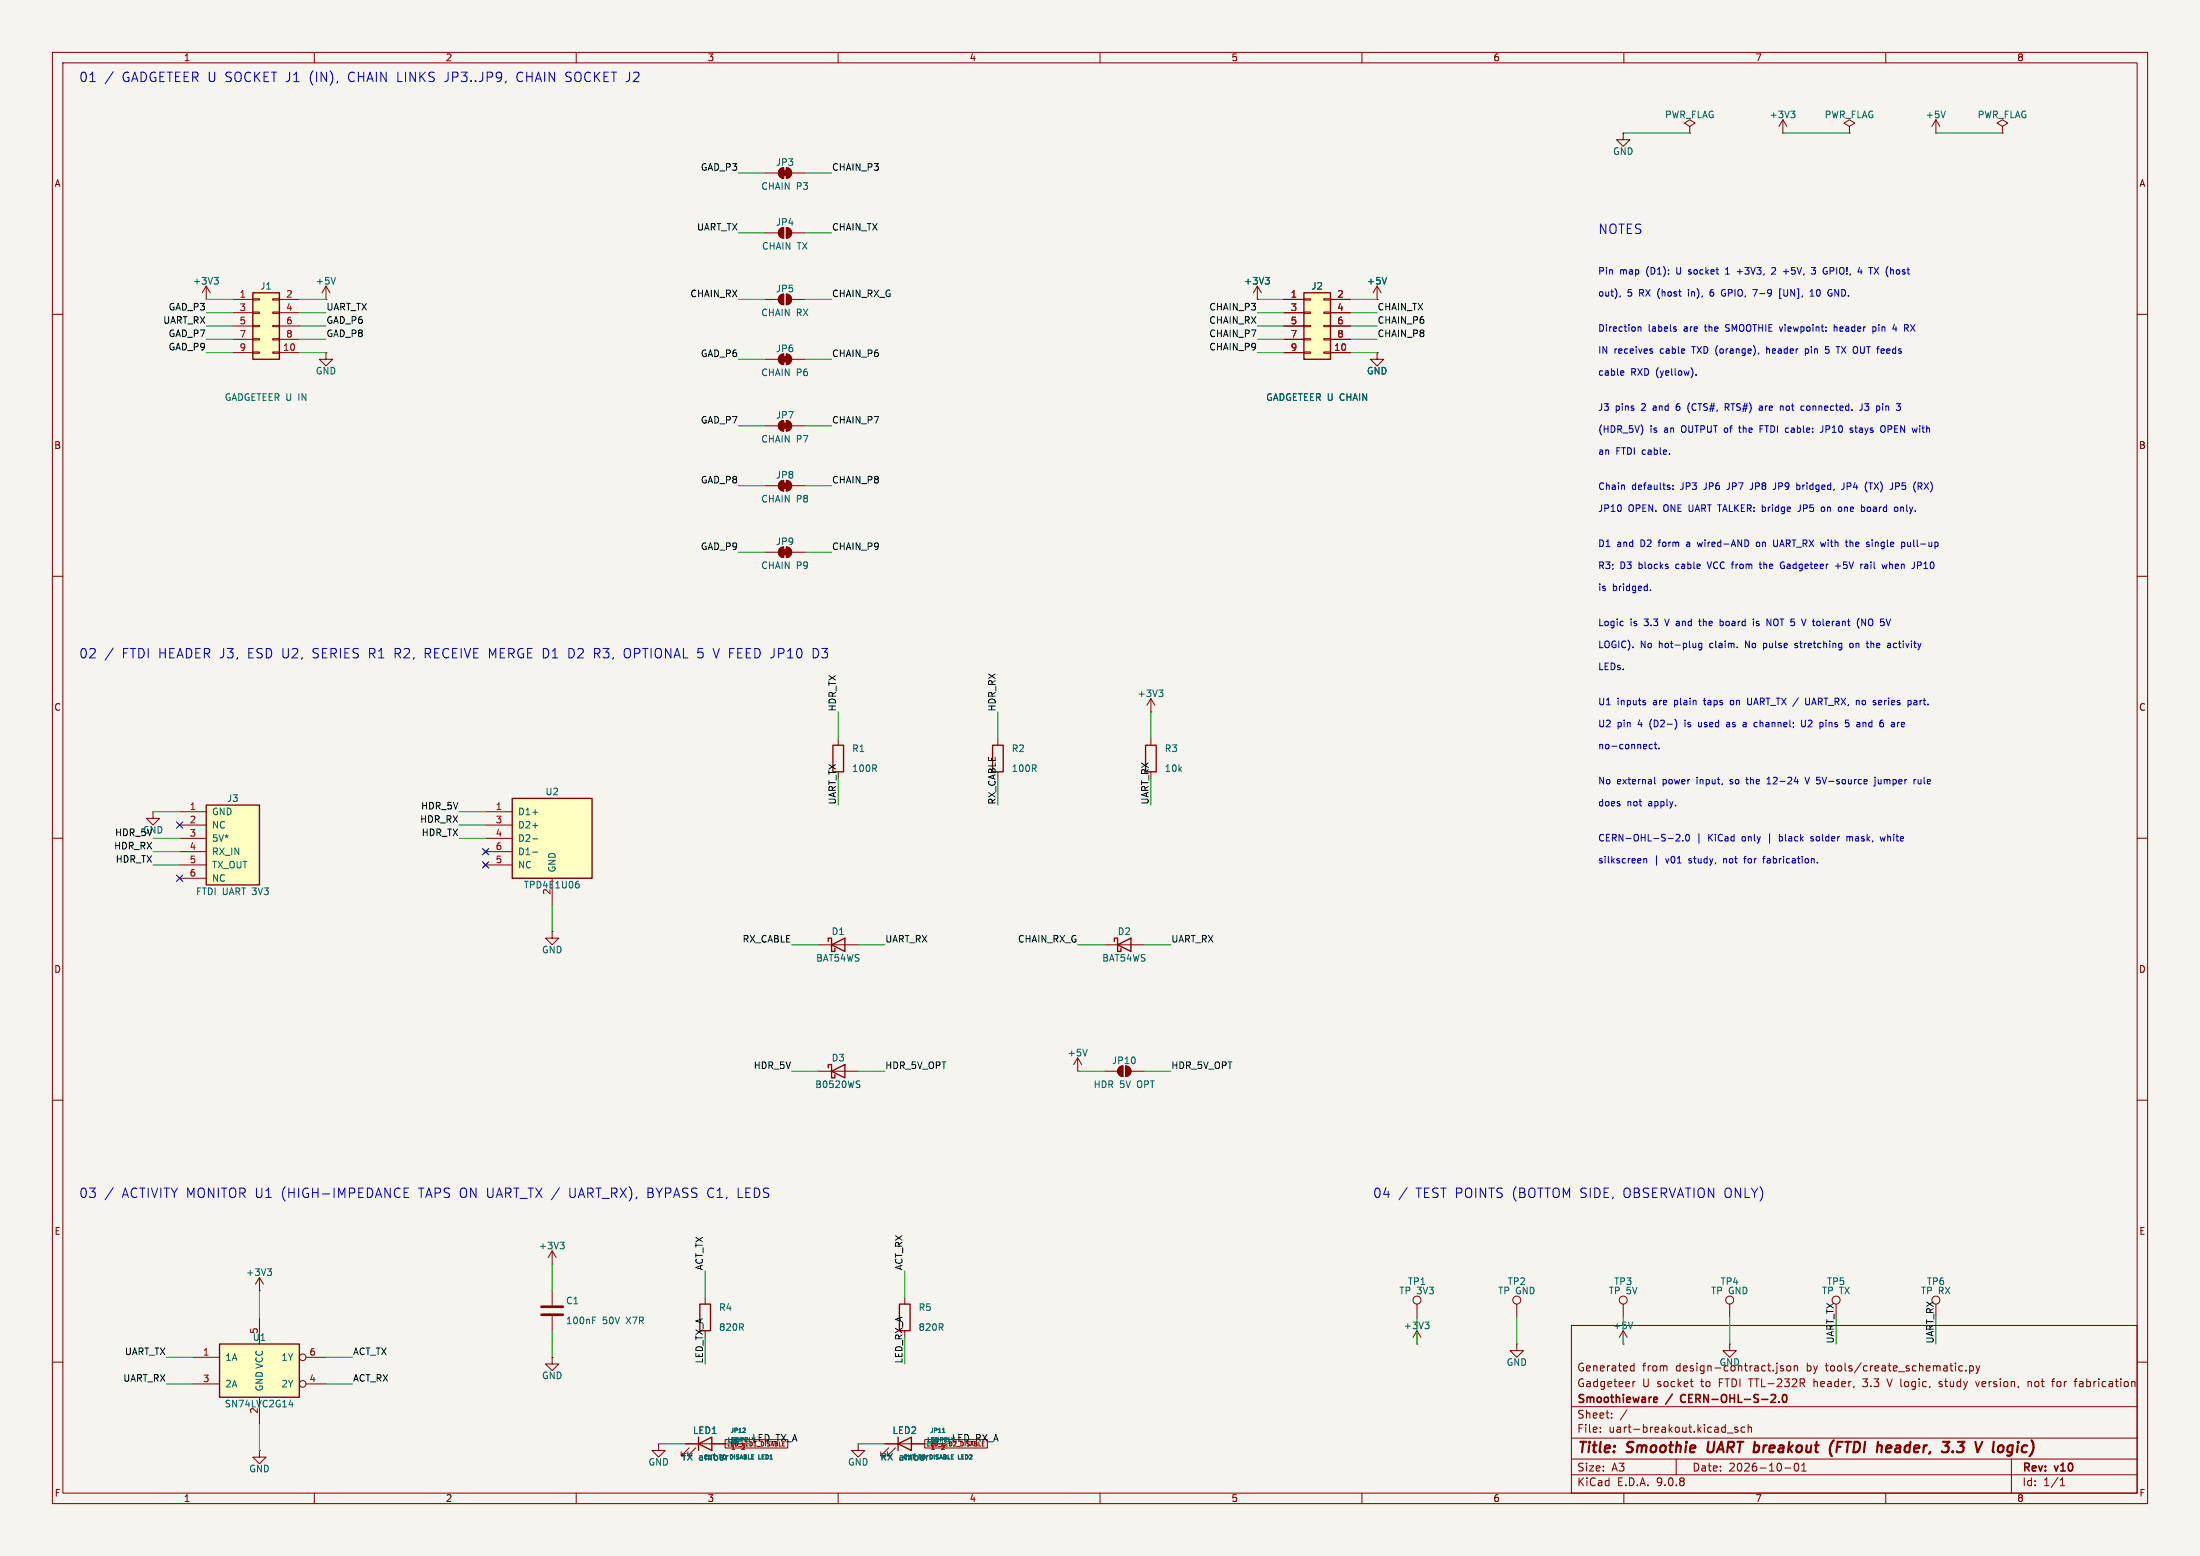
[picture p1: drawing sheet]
<svg xmlns="http://www.w3.org/2000/svg" width="420mm" height="297mm" viewBox="0 0 420 297" stroke-linecap="round" stroke-linejoin="round" font-family="sans-serif">
<path d="M0 0h420v297h-420z" fill="#f5f4ef" stroke="#f5f4ef" stroke-width=".19"/>
<g fill="none" stroke="#840000" stroke-width=".19">
<path d="M10 10h400v277h-400zM12 12h396v273h-396zM60 10v2M110 10v2M160 10v2M210 10v2M260 10v2M310 10v2M360 10v2M309.9 25.4v1.3h1.2l-1.2 1.2-1.3-1.2h1.3M309.9 25.4h.1M322.6 24.1l1-.6-1-.6-1 .6 1 .6v1.3"/>
<path d="M322.6 25.4h.1M340.4 25.4h.1M340.4 22.9l-.8 1.2M340.4 22.9l.7 1.2M340.4 22.9v2.5M240 57.2h.1M240 54.6l-.7 1.3M240 54.6l.8 1.3M240 54.6v2.6M10 60h2M408 60h2M10 110h2"/>
<path d="M408 110h2M10 160h2M408 160h2M10 210h2M408 210h2M105.4 238.8l-.8 1.2M105.4 238.8l.8 1.2M105.4 238.8v2.5M105.4 241.3h.1M134.6 247.6v1.3M300 253h108v32h-108zM10 260h2"/>
<path d="M125.7 275.6v1.3h1.3l-1.3 1.2-1.2-1.2h1.2M125.7 275.6h.1M130.8 275.6h7.6M131.6 276.4l-1.6 1.5h.8h-.8v-.8M132.8 276.4l-1.5 1.5h.8h-.8v-.8M163.8 275.6v1.3h1.3l-1.3 1.2-1.2-1.2h1.2M163.8 275.6h.1M300 278.5h108M300 274.5h108M300 268.5h108M305.5 273.2v.2M305.5 272.5v.1"/>
<path d="M307.7 270.5v.2M307.7 269.8v.1M310.6 269.1l-1.3 1.9M311.4 261.6h.5M311.4 260.8h.5M311.7 263.7v1M311.9 260.2v1.5M312.2 263.7l-.3 .1-.2 .2M320 278.5v3M322.7 263.7h.5M323.1 264.7h.1M329.7 273.5h1.2"/>
<path d="M331.7 272.5l-.3-.1-.2 .2v.2l.5 .2v.3h-.5M333.1 272.5l-.4-.1-.3 .3 .1 .6h.6M333.7 272.5l.2-.1 .4 .1 .1 .9M333.7 271.9v1.5M339.2 260.2v.1M340.4 260.8l-.3-.1-.2 .2v.2l.5 .2v.3h-.5M341.2 260.8l.4-.1 .3 .3v.4l-.3 .3-.4-.1-.1-.2zM342.5 260.7v1M342.5 260.8l.2-.1 .4 .1 .1 .9M342.7 279.4l.2-.1a.8 .8 0 0 1 .5 .7 .8 .8 0 0 1-.5 .8l-.2-.2-.2-.4zM343.9 279.7l.5-.4v1.5M344 264l.5 .7"/>
<path d="M344.4 263.3l.1 .2-.1 .4M355.6 263.2h.9M355.6 264.5l.2 .2M360.2 263.2l.5 1.5M370.2 264.6h.5M370.7 263.8l-.3-.1-.2 .2v.2l.5 .2M374.7 260.8l-.5-.1-.3 .3 .2 .6h.6M375.3 261.5v.2M376 260.8l.4-.1 .3 .3-.1 .6h-.6M376 260.7v1.5M377.2 263.7l.3 1 .4-1M377.2 260.7l.4 1"/>
<path d="M377.6 261.7l-.4 .5M377.9 260.7l-.3 1M384 278.5v6.5M387.2 263.8l.2-.1 .3 .1 .1 .9M387.2 263.7v1M391.7 263.7h.5M392.1 263.2h.1M392.8 263.8l-.1 .2 .1 .6M397.4 263.7l-.4 .1M397.5 264.1h-.3a.29 .29 0 0 0-.3 .3 .29 .29 0 0 0 .3 .3h.3M408 260h2M60 285v2"/>
<path d="M110 285v2M160 285v2M210 285v2M260 285v2M300 281.5h108M310 285v2M340.7 280.2h1.2M343.9 280.8h.9M360 285v2M393.3 283.6h.9M393.3 282.5l.4-.4v1.5"/>
</g>
<path d="M326.2 275.2l-.2 1.6 .3 .4M349.4 277.4l.3 .6M350.1 274.9l-.5 .6-.2 .8M350.7 276.2h.7M351.8 275.2h-1l-.2 2M360.8 275.9l-.5 .1-.3 .9 .3 .3 .6-.1M361.1 276.3l-1 .2M372.8 277v.2M373.5 277l.3 .2h.6M373.8 275.2h1.2M380.6 275.2l-.2 1.7 .3 .3M381.6 276.1l-.2 .7 .1 .3" fill="none" stroke="#840000" stroke-width=".4"/>
<path d="M315.9 266.7l.4 .1 .1 .2-.7 .2M316.3 267.6l-.4 .1M321 266.4l-.2 .4 .2 .7M338 267.7h1M338.9 266.3v.5M339.6 267.5v.2M340.4 266.3l.2-.1a.8 .8 0 0 1 .5 .7 .8 .8 0 0 1-.5 .8l-.2-.2-.1-.4z" fill="none" stroke="#840000" stroke-width=".3"/>
<path d="M341.9 21.2h.8l-.5 .5M342.4 21.7l.3 .2v.3l-.3 .3M241.5 53h.8l-.4 .4M242.1 53.4l.2 .3v.3l-.2 .2M106.9 237.1h.8l-.4 .5M107.5 237.6l.2 .2v.3l-.2 .3" fill="none" stroke="#006464" stroke-width=".19"/>
<path d="M133.6 248.9h2v5.1h-2zM133.3 275.6l2.6-1.3v2.6zM133.3 274.3v2.6" fill="none" stroke="#840000" stroke-width=".25"/>
<path d="M248.9 55.9h5.1v12.7h-5.1z" fill="#ffffc2"/>
<path d="M248.9 55.9h5.1v12.7h-5.1zM159 142.2h2v5.1h-2zM189.5 142.2h2v5.1h-2zM218.7 142.2h2v5.1h-2zM158.1 179.7v-.6h.6v2.5h.7v-.6M212.7 179.7v-.6h.7v2.5h.6v-.6M158.7 180.3l2.6-1.2v2.5zM213.4 180.3l2.5-1.2v2.5zM158.1 203.8v-.6h.6v2.5h.7v-.6M158.7 204.5l2.6-1.3v2.5zM171.7 248.9h2v5.1h-2z" fill="none" stroke="#840000" stroke-width=".25"/>
<g fill="none" stroke="#840000" stroke-width=".19">
<path d="M353.1 24.1l1-.6-1-.6-1.1 .6 1.1 .6v1.3M353.1 25.4h.1M369.6 25.4h.1M369.6 22.9l-.8 1.2M369.6 22.9l.7 1.2M369.6 22.9v2.5M382.3 24.1l1-.6-1-.6-1 .6 1 .6v1.3M382.3 25.4h.1M146 57.2h2.6M148.9 56.4l.7-.3v2.1a1.02 1.02 0 0 1-.9-.7 1.02 1.02 0 0 1 .2-1.1zM150.1 56.1a1.02 1.02 0 0 1 1 1.1 1.02 1.02 0 0 1-1 1zM151.1 57.2h2.6"/>
<path d="M245.1 57.2h3.8M245.1 59.7h3.8M248.9 57h1.3v.3h-1.3zM248.9 59.6h1.3v.2h-1.3zM252.7 57h1.3v.3h-1.3zM252.7 59.6h1.3v.2h-1.3zM254 57.2h3.8M254 59.7h3.8M262.9 57.2h.1M262.9 54.6l-.8 1.3M262.9 54.6l.8 1.3M262.9 54.6v2.6"/>
<path d="M146 68.6h2.6M148.9 67.9l.7-.3v2a1.02 1.02 0 0 1-.9-.6 1.02 1.02 0 0 1 .2-1.1zM150.1 67.6a1.02 1.02 0 0 1 1 1 1.02 1.02 0 0 1-1 1zM151.1 68.6h2.6M245.1 62.2h3.8M245.1 64.8h3.8M245.1 67.3h3.8M248.9 62.1h1.3v.3h-1.3zM248.9 64.6h1.3v.3h-1.3zM248.9 67.2h1.3v.2h-1.3zM252.7 62.1h1.3v.3h-1.3zM252.7 64.6h1.3v.3h-1.3z"/>
<path d="M252.7 67.2h1.3v.2h-1.3zM254 62.2h3.8M254 64.8h3.8M254 67.3h3.8M262.9 67.3v1.3h1.3l-1.3 1.3-1.3-1.3h1.3M262.9 67.3h.1M146 92.7h2.6M146 81.3h2.6M148.9 92l.7-.3v2a1.02 1.02 0 0 1-.9-.6 1.02 1.02 0 0 1 .2-1.1zM148.9 80.6l.7-.3v2a1.02 1.02 0 0 1-.9-.6 1.02 1.02 0 0 1 .2-1.1zM150.1 91.7a1.02 1.02 0 0 1 1 1 1.02 1.02 0 0 1-1 1zM150.1 80.3a1.02 1.02 0 0 1 1 1 1.02 1.02 0 0 1-1 1z"/>
<path d="M151.1 92.7h2.6M151.1 81.3h2.6M146 105.4h2.6M148.9 104.7l.7-.3v2a1.02 1.02 0 0 1-.9-.6 1.02 1.02 0 0 1 .2-1.1zM150.1 104.4a1.02 1.02 0 0 1 1 1 1.02 1.02 0 0 1-1 1zM151.1 105.4h2.6M219.7 135.9h.1M219.7 133.4l-.8 1.2M219.7 133.4l.8 1.2M219.7 133.4v2.5M160 141v1.2M190.5 141v1.2"/>
<path d="M219.7 141v1.2M156.2 180.3h7.6M210.8 180.3h7.6M156.2 204.5h7.6M205.7 204.5h.1M205.7 201.9l-.7 1.3M205.7 201.9l.8 1.3M205.7 201.9v2.6M210.8 204.5h2.6M213.7 203.8l.7-.3v2a1.02 1.02 0 0 1-1-.6 1.02 1.02 0 0 1 .3-1.1zM214.9 203.5a1.02 1.02 0 0 1 1 1 1.02 1.02 0 0 1-1 1zM215.9 204.5h2.5"/>
<path d="M49.5 246.4h.1M49.5 243.8l-.7 1.3M49.5 243.8l.8 1.3M49.5 243.8v2.6M105.4 259.1v1.2h1.3l-1.3 1.3-1.3-1.3h1.3M105.4 259.1h.1M172.7 247.6v1.3"/>
</g>
<path d="M371.4 21.2l-.4 1.3M264.7 53l-.4 1.2M221.2 131.7h.8l-.4 .5M221.8 132.2l.2 .2v.3l-.2 .3M163.9 207l.3 .2-.3 .4M164 206.3l.2 .1M207.6 200.3l-.5 1.2M51 242.2h.8l-.4 .5M51.6 242.7l.2 .2v.3l-.2 .3M142.2 272.7v.3l-.4 .4h.5M144.9 277.7v.8h.3" fill="none" stroke="#006464" stroke-width=".19"/>
<g fill="#840000" stroke="#840000" stroke-width=".19">
<path d="M149.4 92.2h1v1h-1z"/>
<path d="M148.9 92l.7-.3v2a1.02 1.02 0 0 1-.9-.6 1.02 1.02 0 0 1 .2-1.1z"/>
<path d="M150.1 91.7a1.02 1.02 0 0 1 1 1 1.02 1.02 0 0 1-1 1z"/>
<path d="M149.4 80.8h1v1h-1z"/>
<path d="M148.9 80.6l.7-.3v2a1.02 1.02 0 0 1-.9-.6 1.02 1.02 0 0 1 .2-1.1z"/>
<path d="M150.1 80.3a1.02 1.02 0 0 1 1 1 1.02 1.02 0 0 1-1 1z"/>
<path d="M149.4 68.1h1v1h-1z"/>
<path d="M148.9 67.9l.7-.3v2a1.02 1.02 0 0 1-.9-.6 1.02 1.02 0 0 1 .2-1.1z"/>
<path d="M150.1 67.6a1.02 1.02 0 0 1 1 1 1.02 1.02 0 0 1-1 1z"/>
<path d="M148.9 56.4l.7-.3v2.1a1.02 1.02 0 0 1-.9-.7 1.02 1.02 0 0 1 .2-1.1z"/>
<path d="M150.1 56.1a1.02 1.02 0 0 1 1 1.1 1.02 1.02 0 0 1-1 1z"/>
<path d="M149.4 104.9h1v1h-1z"/>
<path d="M148.9 104.7l.7-.3v2a1.02 1.02 0 0 1-.9-.6 1.02 1.02 0 0 1 .2-1.1z"/>
<path d="M150.1 104.4a1.02 1.02 0 0 1 1 1 1.02 1.02 0 0 1-1 1z"/>
<path d="M213.7 203.8l.7-.3v2a1.02 1.02 0 0 1-1-.6 1.02 1.02 0 0 1 .3-1.1z"/>
<path d="M214.9 203.5a1.02 1.02 0 0 1 1 1 1.02 1.02 0 0 1-1 1z"/>
</g>
<path d="M41.9 256.5h15.2v10.2h-15.2z" fill="#ffffc2"/>
<path d="M41.9 256.5h15.2v10.2h-15.2z" fill="none" stroke="#840000" stroke-width=".25"/>
<g fill="none" stroke="#840000" stroke-width=".19">
<path d="M36.8 259.1h5.1M49.5 251.5v5M58.4 259.1h3.8M36.8 264.2h5.1M49.5 266.7v5.1M58.4 264.2h3.8"/>
<circle cx="57.8" cy="259.1" r=".63"/>
<circle cx="57.8" cy="264.2" r=".63"/>
</g>
<path d="M55.2 268.1h.8M55.8 267.7v.8" fill="none" stroke="#006464" stroke-width=".19"/>
<path d="M97.8 152.4h15.2v15.2h-15.2z" fill="#ffffc2"/>
<path d="M97.8 152.4h15.2v15.2h-15.2zM171.4 275.6l2.6-1.3v2.6zM171.4 274.3v2.6" fill="none" stroke="#840000" stroke-width=".25"/>
<g fill="none" stroke="#840000" stroke-width=".19">
<path d="M29.2 154.9v1.3h1.3l-1.3 1.3-1.3-1.3h1.3M29.2 154.9h.1M92.7 154.9h5.1M92.7 157.5h5.1M92.3 162.2l.8 .7M92.3 164.7l.8 .8M92.7 160h5.1M92.7 162.6h5.1M92.7 165.1h5.1M93.1 162.2l-.8 .7M93.1 164.7l-.8 .8M105.4 177.8v1.3h1.3l-1.3 1.2-1.3-1.2h1.3"/>
<path d="M105.4 177.8h.1M105.4 167.6v5.1M105.4 246.4v2.8M105.4 251.2v2.8M49.5 276.9v1.2h1.3l-1.3 1.3-1.2-1.3h1.2M49.5 276.9h.1M168.9 275.6h7.6M169.7 276.4l-1.6 1.5h.8h-.8v-.8M170.9 276.4l-1.5 1.5h.8h-.8v-.8"/>
</g>
<path d="M101.7 155h1M101.7 157.6h1M101.7 160.1h1M101.7 162.7h1M110.2 168.2h.3M110.3 168.7l.3 .2v.3l-.3 .3M113.1 252h.5M113.1 251.4h.6M179.9 273.4h.5M183 277.7v.8h.3" fill="none" stroke="#006464" stroke-width=".19"/>
<path d="M103.4 249.4h4M103.4 251h4" fill="none" stroke="#840000" stroke-width=".51"/>
<path d="M39.4 153.7h10.1v15.2h-10.1z" fill="#ffffc2"/>
<path d="M39.4 153.7h10.1v15.2h-10.1z" fill="none" stroke="#840000" stroke-width=".25"/>
<g fill="none" stroke="#840000" stroke-width=".19">
<path d="M146 33h2.6M148.9 32.3l.7-.3v2a1.02 1.02 0 0 1-.9-.6 1.02 1.02 0 0 1 .2-1.1zM150.1 32a1.02 1.02 0 0 1 1 1 1.02 1.02 0 0 1-1 1zM151.1 33h2.6M39.4 57.2h.1M39.4 54.6l-.8 1.3M39.4 54.6l.7 1.3M39.4 54.6v2.6M62.2 57.2h.1M62.2 54.6l-.7 1.3M62.2 54.6l.8 1.3M62.2 54.6v2.6"/>
<path d="M146 44.5h2.6M148.9 43.7l.7-.3v2.1a1.02 1.02 0 0 1-.9-.7 1.02 1.02 0 0 1 .2-1.1zM150.1 43.4a1.02 1.02 0 0 1 1 1.1 1.02 1.02 0 0 1-1 1zM151.1 44.5h2.6M62.2 67.3v1.3h1.3l-1.3 1.3-1.2-1.3h1.2M62.2 67.3h.1M34.3 154.9h5.1M34.3 157.5h5.1M34.3 160h5.1M34.3 162.6h5.1M34.3 165.1h5.1M34.3 167.6h5.1"/>
<path d="M270.5 256.5h.1M270.5 248.9v2.6M270.5 254v2.5M270.5 254l-.8 1.3M270.5 254l.8 1.3M289.6 256.5v1.3h1.2l-1.2 1.3-1.3-1.3h1.3M289.6 256.5h.1M289.6 248.9v2.6M309.9 256.5h.1M309.9 254l-.8 1.3M309.9 254l.7 1.3M309.9 248.9v2.6"/>
<path d="M309.9 254v2.5M330.2 256.5v1.3h1.3l-1.3 1.3-1.3-1.3h1.3M330.2 256.5h.1M330.2 248.9v2.6"/>
<circle cx="270.5" cy="248.2" r=".76"/>
<circle cx="289.6" cy="248.2" r=".76"/>
<circle cx="309.9" cy="248.2" r=".76"/>
<circle cx="330.2" cy="248.2" r=".76"/>
<circle cx="350.5" cy="248.2" r=".76"/>
<circle cx="369.6" cy="248.2" r=".76"/>
</g>
<path d="M40.9 53h.8l-.5 .4M41.4 53.4l.3 .3v.3l-.3 .2M64 53l-.4 1.2M272 252.3h.8l-.4 .5M272.6 252.8l.2 .3v.3l-.2 .2M311.7 252.3l-.4 1.3" fill="none" stroke="#006464" stroke-width=".19"/>
<g fill="#840000" stroke="#840000" stroke-width=".19">
<path d="M149.4 32.5h1v1h-1z"/>
<path d="M148.9 32.3l.7-.3v2a1.02 1.02 0 0 1-.9-.6 1.02 1.02 0 0 1 .2-1.1z"/>
<path d="M150.1 32a1.02 1.02 0 0 1 1 1 1.02 1.02 0 0 1-1 1z"/>
<path d="M148.9 43.7l.7-.3v2.1a1.02 1.02 0 0 1-.9-.7 1.02 1.02 0 0 1 .2-1.1z"/>
<path d="M150.1 43.4a1.02 1.02 0 0 1 1 1.1 1.02 1.02 0 0 1-1 1z"/>
</g>
<path d="M48.3 55.9h5v12.7h-5z" fill="#ffffc2"/>
<path d="M48.3 55.9h5v12.7h-5z" fill="none" stroke="#840000" stroke-width=".25"/>
<g fill="none" stroke="#840000" stroke-width=".19">
<path d="M44.4 57.2h3.9M44.4 59.7h3.9M48.3 57h1.2v.3h-1.2zM48.3 59.6h1.2v.2h-1.2zM52.1 57h1.2v.3h-1.2zM52.1 59.6h1.2v.2h-1.2zM53.3 57.2h3.8M53.3 59.7h3.8M240 57.2h.1M245.1 57.2h3.8M245.1 59.7h3.8M254 57.2h3.8"/>
<path d="M254 59.7h3.8M262.9 57.2h.1M44.4 62.2h3.9M44.4 64.8h3.9M44.4 67.3h3.9M48.3 62.1h1.2v.3h-1.2zM48.3 64.6h1.2v.3h-1.2zM48.3 67.2h1.2v.2h-1.2zM52.1 62.1h1.2v.3h-1.2zM52.1 64.6h1.2v.3h-1.2zM52.1 67.2h1.2v.2h-1.2zM53.3 62.2h3.8"/>
<path d="M53.3 64.8h3.8M53.3 67.3h3.8M245.1 62.2h3.8M245.1 64.8h3.8M245.1 67.3h3.8M254 62.2h3.8M254 64.8h3.8M254 67.3h3.8M262.9 67.3h.1M130.8 275.6h2.5M135.9 275.6h2.5M138.4 274.8h12v1.6h-12z"/>
<path d="M168.9 275.6h2.5M174 275.6h2.5M176.5 274.8h12v1.6h-12z"/>
</g>
<g fill="none" stroke="#009600" stroke-width=".19">
<path d="M141 33h5M153.7 33h5M309.9 25.4h12.7M340.4 25.4h12.7M369.6 25.4h12.7M39.4 57.2h5M39.4 59.7h5M57.1 57.2h5.1M57.1 59.7h5.1M141 57.2h5M141 44.5h5M153.7 57.2h5"/>
<path d="M153.7 44.5h5M240 57.2h5.1M240 59.7h5.1M257.8 57.2h5.1M257.8 59.7h5.1M39.4 62.2h5M39.4 67.3h5M39.4 64.8h5M57.1 62.2h5.1M57.1 67.3h5.1M57.1 64.8h5.1M141 68.6h5"/>
<path d="M153.7 68.6h5M240 62.2h5.1M240 67.3h5.1M240 64.8h5.1M257.8 62.2h5.1M257.8 67.3h5.1M257.8 64.8h5.1M141 92.7h5M141 81.3h5M153.7 92.7h5M153.7 81.3h5M141 105.4h5"/>
<path d="M153.7 105.4h5M160 135.9v5.1M190.5 135.9v5.1M219.7 135.9v5.1M29.2 154.9h5.1M87.6 154.9h5.1M87.6 157.5h5.1M160 148.6v5.1M190.5 148.6v5.1M219.7 148.6v5.1M29.2 160h5.1M29.2 165.1h5.1"/>
<path d="M29.2 162.6h5.1M87.6 160h5.1M105.4 172.7v5.1M151.1 180.3h5.1M163.8 180.3h5.1M205.7 180.3h5.1M218.4 180.3h5.1M151.1 204.5h5.1M163.8 204.5h5.1M205.7 204.5h5.1M218.4 204.5h5.1M31.7 259.1h5.1"/>
<path d="M49.5 246.4v5.1M62.2 259.1h5.1M105.4 241.3v5.1M105.4 254v5.1M134.6 242.6v5M134.6 255.3v5M172.7 242.6v5M172.7 255.3v5M270.5 251.5v5M289.6 251.5v5M309.9 251.5v5M330.2 251.5v5"/>
<path d="M350.5 251.5v5M369.6 251.5v5M31.7 264.2h5.1M49.5 271.8v5.1M62.2 264.2h5.1M125.7 275.6h5.1M163.8 275.6h5.1"/>
</g>
<path d="M33.7 156.9l1.2 1.2M34.9 156.9l-1.2 1.2M33.7 167l1.2 1.2M34.9 167l-1.2 1.2M92.1 164.5l1.2 1.2M92.1 162l1.2 1.2M93.3 164.5l-1.2 1.2M93.3 162l-1.2 1.2" fill="none" stroke="#000084" stroke-width=".19"/>
<g fill="none" stroke="#0000c2" stroke-width=".19">
<path d="M17.2 15.6h1M21.6 13.7l-1.5 2.3M309.3 56.5l-.1 .2M326.6 55.4l-.2 .9 .3 .2M326.7 55.7l-.3 .3M328.6 56l.1 .3 .3 .2M329 55.3l-.3 .1-.1 .4M329.4 52.3h.7M329.7 51.2l-.3 .2M331.6 51.8h1M334.6 55.3h.9l-.6 1.2M338.8 51.1h-.4l-.2 .1"/>
<path d="M338.9 51.6l-.7 .7h.8M340.1 55.1h-.3v1.9h.3M340.5 51.8h.9M341 51.4v.9M345.6 56.5h.7M345.6 55.6l.3-.3v1.2M345.8 51.1h.8l-.4 .4 .3 .2v.5l-.2 .1-.5-.1M349.5 56h.2v.4l-.2 .1M349.5 55.3h.2M357.8 51.1l.8 1.2M358.6 51.1l-.8 1.2M309.6 70.8h.3l.1 .3-.6 .1"/>
<path d="M309.9 71.6h-.3M312.7 62.4v.8M312.7 62.5l.2-.1h.3l.1 .8M315.1 67l.3 .1 .1 .1-.4 .2M315.1 66.6h.3M319.7 62.4h.3M319.7 62.8l.3 .1v.1l-.4 .2M322.3 77.2l-.1 .5 .1 .8M323.8 71.5v.1M329.4 77.7h.4M329.7 77.7l.4 .6M329.8 77.1h-.4v1.2"/>
<path d="M335.8 67.4l-.2 .2M335.9 77.5h.5M336.4 77.8h-.4l-.2 .2 .2 .3h.4M337.3 66.2v1.2M337.5 66.6l-.2 .1M339.9 77.5h.5v.8M344 77.5h.4M344.4 78.3h-.4M344.7 66.6v1.3M344.7 67.4h.3M345 66.6h-.3M349.1 66.2h-.6v.6l.1-.2 .5 .1 .1 .2-.1 .4-.2 .1-.4-.1"/>
<path d="M350.2 62v1.2M350.5 62.4l-.3 .1M350.5 66.2h.7M350.9 66.2v1.2M355.5 77.1l-.1 1-.4 .2M356 77.1h.7M356 78.2l.5 .1M357.5 62.4h.4l.2 .1M357.5 62.4v1.3M358.1 63.1l-.2 .1h-.4M359.4 77.1v.1M359.4 77.5v.8"/>
<path d="M361.6 61.9l-.3 .9h.8M361.9 62.4v.8M363.9 62.6l.4 .6M364.1 62l.2 .2-.1 .3-.1 .1M318.5 93l.3 .1v.1l-.4 .2M318.5 92.6h.3M318.7 86.6v.1M319.4 93.3v.1M319.4 92.6v.2M331.9 81.7h.5M332.1 81.3v1.2M334.4 93.4h-.3"/>
<path d="M336 81.9h.4M336.6 81.3h-.6v1.2M338.9 93.2l-.4 .2M343 92.6h.4l.2 .1M343 92.2v1.2M343.6 93.3l-.2 .1h-.4M343.6 97.4l-.4 .2M347.7 97.4l.2 .2h.3M348 81.3l-.1 1-.4 .2M348.2 96.8h-.3l-.2 .2M351.2 96.8h.3l.1 .2-.1 .5-.3 .1M352 92.2v1l-.5 .2"/>
<path d="M353.4 81.7h.3M353.4 82.1l.3 .1v.1l-.4 .2M354.1 81.7h.5M355.7 96.8l.3 .2v.4l-.3 .2M356.7 92.2h.8M359.3 81.3a.43 .43 0 0 1 .6 .4v.4a.43 .43 0 0 1-.6 .4M361.8 96.8h.3l.2 .2-.1 .6h-.4M361.9 92.8h.5M362.4 92.2h-.5v1.2M366.5 92.8l.4 .6M366.8 92.2h-.6v1.2M366.8 92.8h-.6"/>
<path d="M309.8 118.6h.1M309.9 119.4h-.1M315.1 112.6v.1M324 103.5l.3 .8M324.3 118.6h.5M324.5 118.2v1.2M325.9 107.3l.4 1.2M328.4 118.2v1.2M328.4 119.4h.3M328.7 118.6h-.3M334.7 118.2v.1M334.7 118.6v.8"/>
<path d="M335.7 103.5h-.3l-.1 .2v.5l.4 .1M335.8 107.7h.5M336 107.3v1l.3 .2M337.3 118.2l.8 1.2v-1.2M338.6 104.1l.2 .2h.4M340.4 108h.3M340.5 107.3a.61 .61 0 0 0-.6 .6 .61 .61 0 0 0 .7 .6M350.4 108h1M350.9 107.6v.9M352.3 103.5h.5M352.5 104.3h.3M353.2 103.1v1.2"/>
<path d="M353.4 103.5l-.2 .1M354.9 118a1.46 1.46 0 0 0 0 1.9M355.4 119.4v-1.2l.7 1.2M355.6 107.7h-.2M356.4 107.7h-.4M356.4 108h-.3l-.1 .2v.3h.4M357.4 103.1v.1M357.4 103.5v.8M359.3 107.7l.2 .8 .3-.6 .2 .6 .3-.8M360.1 118.2l.4 1.2 .4-1.2M363.2 103.5h.3l.1 .2v.5l-.4 .1M364.2 103.5v.6l.2 .2"/>
<path d="M366.1 107.9h.4M366.5 107.3h-.4v1.2M21.6 123.7l-1.5 2.3M109 123.8h-.4v1.8h.4M113.5 124.7h.7M114.2 123.8h-.7v1.8M119.4 123.9a1.28 1.28 0 0 0 0 1.6M136.1 123.8l.6 1.8M156.1 124l-.4-.2h-.5v1.8h.5l.4-.3M313.8 134.1l.3 .1 .1 .1-.5 .2M313.8 133.7h.3M319.7 137.3a1.46 1.46 0 0 1 0 1.9"/>
<path d="M323.7 122.8v.8M323.7 123.5v.1M324.3 137.9v.6l.2 .2M324.9 122.8h-.4l-.2 .2 .1 .6h.5M324.9 122.8v1l-.3 .3-.3-.1M330 137.9h-.3M330.1 138.2h-.3l-.2 .2 .1 .3h.4M330.4 133.7l-.1 .2 .1 .6M332.8 137.9h.5M332.8 138.7h.5M333.3 138.2l-.5 .1M333.6 133.3v1l.2 .2h.3"/>
<path d="M335.3 137.9h.2M335.5 138.7h-.2M336.7 122.8v1.3M336.7 123.6h.1M336.8 122.8h-.1M342.7 123.6h.3M343 122.8l-.3 .2v.1l.3 .1M343.9 137.5v1l.3 .2h.3l.2-.2v-1M344.7 133.3v1l.3 .2h.3l.1-.2v-1M348.6 137.5v.1M352.3 137.5h.6M352.8 137.9l.2 .3v.3l-.2 .2"/>
<path d="M353.7 122.8h-.3l-.3 .2 .1 .5 .2 .1h.3M356 137.9l-.3 .1M356.3 122.8h.4M356.6 123.6h.1M358.8 133.7l-.2 .2v.4l.2 .2M359.2 134l-.6 .1M360.5 122.8h.4v.8M360.9 123.6h-.4M360.9 123.1h-.4M363 137.9v.8M363.6 138.2l-.6 .1M364.4 133.7h.3l.1 .2v.5l-.4 .1"/>
<path d="M365.8 133.7h-.4M365.8 134h-.3l-.2 .2 .1 .3h.4M315.4 142.1h-.3l-.3 .2 .2 .6h.4M315.8 142.1h.5M315.9 148.4v1l.1 .2M316 141.7v1l.3 .2M316.7 142.8v.1M320 159.4l.5-.1 .2 .3-.8 .9h.8M321.9 159.4l.2-.1a.68 .68 0 0 1 .4 .6 .68 .68 0 0 1-.4 .6l-.3-.5zM333.3 148.8h.5M333.5 148.4v1.2M337.3 149.6h.8"/>
<path d="M337.3 148.7l.4-.3v1.2M337.8 159.1v1.9M339.7 159.3v1.2M339.8 159.7h-.1M342.5 149.2h.8M344.6 148.4l.4 1.2 .4-1.2M346 159.7l-.3 .2v.1l.3 .1M352.6 159.8l.3-.1 .2 .2M352.6 159.7v.8M358 148.4v.1M358 148.8v1.1l-.3 .2M358.6 148.8v.6l.1 .2"/>
<path d="M358.9 159.7l.3 .8 .2-.6 .2 .6 .3-.8M365.8 148.8l-.4 .2M366.2 148.8v.6l.3 .2M313.8 163.9v.8M313.8 164l.2-.1h.3l.1 .8M321.2 160.4v.1M332.9 163.9h.4M333.1 163.5l-.1 1.2M336.5 163.9h.5M337 163.5l-.3 .1v1.1M339.7 160.5h.1M345.7 160.5h.3"/>
<path d="M346.9 164.6v.1M21.6 226.7l-1.5 2.3M77.2 227.6h.6M77.2 228.6h.8M77.2 226.8h.8M140.9 226.8v1.8h.9M268.6 226.7l-1.5 2.3"/>
</g>
<path d="M241.5 53h.8l-.4 .4M242.1 53.4l.2 .3v.3l-.2 .2M264.7 53l-.4 1.2M142.2 272.7v.3l-.4 .4h.5M144.9 277.7v.8h.3M179.9 273.4h.5M183 277.7v.8h.3" fill="none" stroke="#006464" stroke-width=".19"/>
<g font-size="2.8" fill="#840000">
<text x="301" y="277.9">Title:</text>
<text x="310.6" y="277.9">Smoothie</text>
<text x="326.8" y="277.9">UART breakout</text>
<text x="351.7" y="277.9">(FTDI</text>
<text x="361.6" y="277.9">header,</text>
<text x="374.9" y="277.9">3.3</text>
<text x="382" y="277.9">V logic)</text>
</g>
<g font-size="2.5" fill="#0000c2">
<text x="15" y="15.9">01</text>
<text x="23.3" y="15.9">GADGETEER U SOCKET J1</text>
<text x="59.3" y="15.9">(IN),</text>
<text x="66.8" y="15.9">CHAIN LINKS</text>
<text x="85.4" y="15.9">JP3..JP9,</text>
<text x="99.2" y="15.9">CHAIN SOCKET J2</text>
<text x="305" y="44.9">NOTES</text>
<text x="15" y="125.9">02</text>
<text x="23.3" y="125.9">FTDI HEADER J3,</text>
<text x="47.5" y="125.9">ESD U2,</text>
<text x="60" y="125.9">SERIES R1</text>
<text x="75.8" y="125.9">R2,</text>
<text x="81.6" y="125.9">RECEIVE MERGE D1</text>
<text x="109.3" y="125.9">D2</text>
<text x="114.3" y="125.9">R3,</text>
<text x="120.2" y="125.9">OPTIONAL 5</text>
<text x="137.5" y="125.9">V FEED JP10</text>
<text x="156.7" y="125.9">D3</text>
<text x="15" y="228.9">03</text>
<text x="23.3" y="228.9">ACTIVITY MONITOR U1</text>
<text x="53.9" y="228.9">(HIGH-IMPEDANCE</text>
<text x="80.2" y="228.9">TAPS ON UART_TX /</text>
<text x="109.2" y="228.9">UART_RX),</text>
<text x="124.2" y="228.9">BYPASS C1,</text>
<text x="141.7" y="228.9">LEDS</text>
<text x="262" y="228.9">04</text>
<text x="270.3" y="228.9">TEST POINTS (BOTTOM SIDE,</text>
<text x="310.2" y="228.9">OBSERVATION ONLY)</text>
</g>
<g font-size="2.1" fill="#840000">
<text x="301" y="262">Generated</text>
<text x="313.5" y="262">from</text>
<text x="319.9" y="262">design-contract.json</text>
<text x="345" y="262">by</text>
<text x="348.8" y="262">tools/create_schematic.py</text>
<text x="301" y="268.2">Smoothieware</text>
<text x="301" y="265">Gadgeteer</text>
<text x="313.5" y="265">U socket</text>
<text x="318.2" y="268.2">/</text>
<text x="321.5" y="268.2">CERN-OHL-S-2.0</text>
<text x="324.9" y="265">to</text>
<text x="328.4" y="265">FTDI TTL-232R</text>
<text x="346.8" y="265">header,</text>
<text x="356.4" y="265">3.3</text>
<text x="361.2" y="265">V logic,</text>
<text x="371.3" y="265">study</text>
<text x="378.6" y="265">version,</text>
<text x="388.6" y="265">not</text>
<text x="393.5" y="265">for</text>
<text x="397.9" y="265">fabrication</text>
<text x="301" y="273.7">File:</text>
<text x="301" y="271">Sheet:</text>
<text x="307.1" y="273.7">uart-breakout.kicad_sch</text>
<text x="301" y="281.1">Size:</text>
<text x="307.6" y="281.1">A3</text>
<text x="323" y="281.1">Date:</text>
<text x="330" y="281.1">2026-10-01</text>
<text x="386" y="281.3">Rev:</text>
<text x="392.4" y="281.3">v10</text>
<text x="301" y="283.9">KiCad</text>
<text x="308.7" y="283.9">E.D.A.</text>
<text x="316.3" y="283.9">9.0.8</text>
<text x="386" y="283.9">Id:</text>
<text x="390.1" y="283.9">1/1</text>
</g>
<g font-size="1.8" fill="#840000">
<text x="35" y="11.9">1</text>
<text x="85" y="11.9">2</text>
<text x="135" y="11.9">3</text>
<text x="185" y="11.9">4</text>
<text x="235" y="11.9">5</text>
<text x="285" y="11.9">6</text>
<text x="335" y="11.9">7</text>
<text x="385" y="11.9">8</text>
<text x="10.3" y="35.9">A</text>
<text x="408.3" y="35.9">A</text>
<text x="10.3" y="85.9">B</text>
<text x="408.2" y="85.9">B</text>
<text x="10.3" y="135.9">C</text>
<text x="408.2" y="135.9">C</text>
<text x="10.3" y="185.9">D</text>
<text x="408.2" y="185.9">D</text>
<text x="10.3" y="235.9">E</text>
<text x="408.3" y="235.9">E</text>
<text x="10.3" y="285.9">F</text>
<text x="35" y="286.9">1</text>
<text x="85" y="286.9">2</text>
<text x="135" y="286.9">3</text>
<text x="185" y="286.9">4</text>
<text x="235" y="286.9">5</text>
<text x="285" y="286.9">6</text>
<text x="335" y="286.9">7</text>
<text x="385" y="286.9">8</text>
<text x="408.3" y="285.9">F</text>
</g>
<g font-size="1.8" fill="#006464">
<text x="317.8" y="22.8">PWR_FLAG</text>
<text x="337.7" y="22.8">+3V3</text>
<text x="348.2" y="22.8">PWR_FLAG</text>
<text x="367.5" y="22.8">+5V</text>
<text x="377.5" y="22.8">PWR_FLAG</text>
<text x="307.8" y="29.8">GND</text>
<text x="148" y="31.9">JP3</text>
<text x="145.2" y="36.4">CHAIN</text>
<text x="152" y="36.4">P3</text>
<text x="145.4" y="47.9">CHAIN</text>
<text x="148" y="43.3">JP4</text>
<text x="152.2" y="47.9">TX</text>
<text x="36.7" y="54.5">+3V3</text>
<text x="49.6" y="55.5">J1</text>
<text x="60.2" y="54.5">+5V</text>
<text x="148" y="56">JP5</text>
<text x="237.4" y="54.5">+3V3</text>
<text x="250.3" y="55.5">J2</text>
<text x="260.9" y="54.5">+5V</text>
<text x="145.2" y="60.6">CHAIN</text>
<text x="152" y="60.6">RX</text>
<text x="60.2" y="71.7">GND</text>
<text x="145.2" y="72">CHAIN</text>
<text x="148" y="67.4">JP6</text>
<text x="152" y="72">P6</text>
<text x="260.9" y="71.7">GND</text>
<text x="42.8" y="76.7">GADGETEER U IN</text>
<text x="241.6" y="76.7">GADGETEER U CHAIN</text>
<text x="148" y="80.1">JP7</text>
<text x="145.2" y="84.7">CHAIN</text>
<text x="152" y="84.7">P7</text>
<text x="148" y="91.5">JP8</text>
<text x="145.2" y="96.1">CHAIN</text>
<text x="152" y="96.1">P8</text>
<text x="148" y="104.2">JP9</text>
<text x="145.2" y="108.8">CHAIN</text>
<text x="152" y="108.8">P9</text>
<text x="217.1" y="133.3">+3V3</text>
<text x="162.6" y="143.7">R1</text>
<text x="193" y="143.7">R2</text>
<text x="222.3" y="143.7">R3</text>
<text x="162.6" y="147.5">100R</text>
<text x="193" y="147.5">100R</text>
<text x="222.3" y="147.5">10k</text>
<text x="40.4" y="155.8">GND</text>
<text x="43.3" y="153.3">J3</text>
<text x="98.8" y="155.8">D1+</text>
<text x="104" y="152">U2</text>
<text x="40.4" y="158.3">NC</text>
<text x="40.4" y="160.9">5V*</text>
<text x="98.8" y="158.3">D2+</text>
<text x="98.8" y="160.9">D2-</text>
<text x="40.4" y="163.4">RX_IN</text>
<text x="40.4" y="166">TX_OUT</text>
<text x="98.8" y="163.4">D1-</text>
<text x="98.8" y="166">NC</text>
<text x="106.3" y="166.6" transform="rotate(-90 106.3 166.6)">GND</text>
<text x="37.3" y="171">FTDI UART 3V3</text>
<text x="40.4" y="168.5">NC</text>
<text x="99.9" y="169.8">TPD4E1U06</text>
<text x="105.2" y="170.9" transform="rotate(-90 105.2 170.9)">2</text>
<text x="158.7" y="178.7">D1</text>
<text x="213.3" y="178.7">D2</text>
<text x="103.4" y="182.2">GND</text>
<text x="155.7" y="183.7">BAT54WS</text>
<text x="210.3" y="183.7">BAT54WS</text>
<text x="158.7" y="202.8">D3</text>
<text x="203.7" y="201.8">+5V</text>
<text x="212.2" y="203.3">JP10</text>
<text x="155.5" y="207.9">B0520WS</text>
<text x="208.7" y="207.9">HDR 5V</text>
<text x="217.2" y="207.9">OPT</text>
<text x="102.8" y="238.7">+3V3</text>
<text x="46.9" y="243.7">+3V3</text>
<text x="268.7" y="245.5">TP1</text>
<text x="287.7" y="245.5">TP2</text>
<text x="308.1" y="245.5">TP3</text>
<text x="328.4" y="245.5">TP4</text>
<text x="348.7" y="245.5">TP5</text>
<text x="367.7" y="245.5">TP6</text>
<text x="108" y="249.2">C1</text>
<text x="137.2" y="250.4">R4</text>
<text x="175.3" y="250.4">R5</text>
<text x="267.1" y="247.2">TP 3V3</text>
<text x="285.9" y="247.2">TP GND</text>
<text x="307" y="247.2">TP 5V</text>
<text x="326.6" y="247.2">TP GND</text>
<text x="347.7" y="247.2">TP TX</text>
<text x="366.6" y="247.2">TP RX</text>
<text x="48.2" y="256.1">U1</text>
<text x="108" y="253">100nF</text>
<text x="115" y="253">50V</text>
<text x="119.7" y="253">X7R</text>
<text x="137.2" y="254.2">820R</text>
<text x="175.3" y="254.2">820R</text>
<text x="267.9" y="253.9">+3V3</text>
<text x="307.8" y="253.9">+5V</text>
<text x="42.9" y="259.9">1A</text>
<text x="53.6" y="259.9">1Y</text>
<text x="103.4" y="263.4">GND</text>
<text x="287.5" y="260.9">GND</text>
<text x="328.2" y="260.9">GND</text>
<text x="42.8" y="268.8">SN74LVC2G14</text>
<text x="42.9" y="265">2A</text>
<text x="49.3" y="269.9" transform="rotate(-90 49.3 269.9)">2</text>
<text x="50.4" y="265.7" transform="rotate(-90 50.4 265.7)">GND VCC</text>
<text x="53.6" y="265">2Y</text>
<text x="132.2" y="273.9">LED1</text>
<text x="170.3" y="273.9">LED2</text>
<text x="47.5" y="281.2">GND</text>
<text x="123.7" y="280">GND</text>
<text x="130" y="279">TX amber</text>
<text x="161.8" y="280">GND</text>
<text x="168" y="279">RX amber</text>
</g>
<g font-size="1.8" fill="#0f0f0f">
<text x="133.7" y="32.7">GAD_P3</text>
<text x="158.7" y="32.7">CHAIN_P3</text>
<text x="133" y="44.1">UART_TX</text>
<text x="158.7" y="44.1">CHAIN_TX</text>
<text x="32.1" y="59.3">GAD_P3</text>
<text x="62.2" y="59.3">UART_TX</text>
<text x="131.7" y="56.8">CHAIN_RX</text>
<text x="158.7" y="56.8">CHAIN_RX_G</text>
<text x="230.8" y="59.3">CHAIN_P3</text>
<text x="262.9" y="59.3">CHAIN_TX</text>
<text x="31.1" y="61.9">UART_RX</text>
<text x="32.1" y="64.4">GAD_P7</text>
<text x="62.2" y="64.4">GAD_P8</text>
<text x="62.2" y="61.9">GAD_P6</text>
<text x="230.8" y="64.4">CHAIN_P7</text>
<text x="230.8" y="61.9">CHAIN_RX</text>
<text x="262.9" y="61.9">CHAIN_P6</text>
<text x="262.9" y="64.4">CHAIN_P8</text>
<text x="32.1" y="67">GAD_P9</text>
<text x="133.7" y="68.2">GAD_P6</text>
<text x="158.7" y="68.2">CHAIN_P6</text>
<text x="230.8" y="67">CHAIN_P9</text>
<text x="133.7" y="80.9">GAD_P7</text>
<text x="158.7" y="80.9">CHAIN_P7</text>
<text x="133.7" y="92.4">GAD_P8</text>
<text x="158.7" y="92.4">CHAIN_P8</text>
<text x="133.7" y="105.1">GAD_P9</text>
<text x="158.7" y="105.1">CHAIN_P9</text>
<text x="159.7" y="135.9" transform="rotate(-90 159.7 135.9)">HDR_TX</text>
<text x="190.2" y="135.9" transform="rotate(-90 190.2 135.9)">HDR_RX</text>
<text x="80.3" y="154.6">HDR_5V</text>
<text x="159.7" y="153.7" transform="rotate(-90 159.7 153.7)">UART_TX</text>
<text x="190.2" y="153.7" transform="rotate(-90 190.2 153.7)">RX_CABLE</text>
<text x="219.4" y="153.7" transform="rotate(-90 219.4 153.7)">UART_RX</text>
<text x="21.9" y="159.7">HDR_5V</text>
<text x="27.2" y="159.3">GND</text>
<text x="80.1" y="157.1">HDR_RX</text>
<text x="80.4" y="159.7">HDR_TX</text>
<text x="21.7" y="162.2">HDR_RX</text>
<text x="22" y="164.8">HDR_TX</text>
<text x="141.7" y="180">RX_CABLE</text>
<text x="168.9" y="180">UART_RX</text>
<text x="194.2" y="180">CHAIN_RX_G</text>
<text x="223.5" y="180">UART_RX</text>
<text x="143.8" y="204.1">HDR_5V</text>
<text x="168.9" y="204.1">HDR_5V_OPT</text>
<text x="223.5" y="204.1">HDR_5V_OPT</text>
<text x="134.3" y="242.6" transform="rotate(-90 134.3 242.6)">ACT_TX</text>
<text x="172.4" y="242.6" transform="rotate(-90 172.4 242.6)">ACT_RX</text>
<text x="350.2" y="256.5" transform="rotate(-90 350.2 256.5)">UART_TX</text>
<text x="369.2" y="256.5" transform="rotate(-90 369.2 256.5)">UART_RX</text>
<text x="23.4" y="263.8">UART_RX</text>
<text x="23.7" y="258.7">UART_TX</text>
<text x="67.3" y="258.7">ACT_TX</text>
<text x="67.3" y="263.8">ACT_RX</text>
<text x="134.3" y="260.3" transform="rotate(-90 134.3 260.3)">LED_TX_A</text>
<text x="172.4" y="260.3" transform="rotate(-90 172.4 260.3)">LED_RX_A</text>
<text x="143.5" y="275.2">LED_TX_A</text>
<text x="181.6" y="275.2">LED_RX_A</text>
</g>
<g font-size="1.8" fill="#0000c2">
<text x="305" y="52.6">Pin</text>
<text x="309.2" y="52.6">map</text>
<text x="314.4" y="52.6">(D1):</text>
<text x="320.3" y="52.6">U socket</text>
<text x="330.1" y="52.6">1</text>
<text x="332.5" y="52.6">+3V3,</text>
<text x="339.3" y="52.6">2</text>
<text x="341.7" y="52.6">+5V,</text>
<text x="347.3" y="52.6">3</text>
<text x="349.7" y="52.6">GPIO!,</text>
<text x="356.6" y="52.6">4</text>
<text x="359" y="52.6">TX (host</text>
<text x="305" y="56.8">out),</text>
<text x="310.6" y="56.8">5</text>
<text x="313" y="56.8">RX (host</text>
<text x="322.7" y="56.8">in),</text>
<text x="327.1" y="56.8">6</text>
<text x="329.5" y="56.8">GPIO,</text>
<text x="335.8" y="56.8">7-9</text>
<text x="340.9" y="56.8">[UN],</text>
<text x="347" y="56.8">10</text>
<text x="350.6" y="56.8">GND.</text>
<text x="305" y="63.5">Direction</text>
<text x="314.6" y="63.5">labels</text>
<text x="321.6" y="63.5">are</text>
<text x="325.7" y="63.5">the</text>
<text x="329.9" y="63.5">SMOOTHIE viewpoint:</text>
<text x="351" y="63.5">header</text>
<text x="358.6" y="63.5">pin</text>
<text x="362.6" y="63.5">4</text>
<text x="365" y="63.5">RX</text>
<text x="305" y="67.7">IN</text>
<text x="305" y="71.9">cable</text>
<text x="308.1" y="67.7">receives</text>
<text x="311.3" y="71.9">RXD (yellow).</text>
<text x="317" y="67.7">cable</text>
<text x="323.3" y="67.7">TXD (orange),</text>
<text x="337.9" y="67.7">header</text>
<text x="345.5" y="67.7">pin</text>
<text x="351.9" y="67.7">TX OUT feeds</text>
<text x="305" y="82.8">(HDR_5V)</text>
<text x="305" y="78.6">J3</text>
<text x="308.3" y="78.6">pins</text>
<text x="313.4" y="78.6">2</text>
<text x="315" y="82.8">is</text>
<text x="315.8" y="78.6">and</text>
<text x="317.8" y="82.8">an</text>
<text x="320.4" y="78.6">6</text>
<text x="321.3" y="82.8">OUTPUT of</text>
<text x="322.8" y="78.6">(CTS#,</text>
<text x="330.2" y="78.6">RTS#)</text>
<text x="332.7" y="82.8">the</text>
<text x="336.8" y="82.8">FTDI cable:</text>
<text x="336.9" y="78.6">are</text>
<text x="341.1" y="78.6">not</text>
<text x="345.3" y="78.6">connected.</text>
<text x="348.8" y="82.8">JP10</text>
<text x="354.7" y="82.8">stays</text>
<text x="356.7" y="78.6">J3</text>
<text x="360.1" y="78.6">pin</text>
<text x="360.7" y="82.8">OPEN with</text>
<text x="305" y="87">an</text>
<text x="308.5" y="87">FTDI cable.</text>
<text x="305" y="93.7">Chain</text>
<text x="311.5" y="93.7">defaults:</text>
<text x="320.9" y="93.7">JP3</text>
<text x="325.6" y="93.7">JP6</text>
<text x="330.2" y="93.7">JP7</text>
<text x="334.8" y="93.7">JP8</text>
<text x="339.4" y="93.7">JP9</text>
<text x="344" y="93.7">bridged,</text>
<text x="352.9" y="93.7">JP4</text>
<text x="357.5" y="93.7">(TX)</text>
<text x="362.5" y="93.7">JP5</text>
<text x="367.2" y="93.7">(RX)</text>
<text x="305" y="97.9">JP10</text>
<text x="310.8" y="97.9">OPEN.</text>
<text x="317.7" y="97.9">ONE UART TALKER: bridge</text>
<text x="344.1" y="97.9">JP5</text>
<text x="348.8" y="97.9">on</text>
<text x="352.2" y="97.9">one</text>
<text x="356.8" y="97.9">board</text>
<text x="363.3" y="97.9">only.</text>
<text x="305" y="104.6">D1</text>
<text x="308.7" y="104.6">and</text>
<text x="313.3" y="104.6">D2</text>
<text x="316.9" y="104.6">form</text>
<text x="322.4" y="104.6">a</text>
<text x="324.8" y="104.6">wired-AND</text>
<text x="336.2" y="104.6">on</text>
<text x="339.6" y="104.6">UART_RX with</text>
<text x="353.9" y="104.6">the</text>
<text x="358" y="104.6">single</text>
<text x="364.9" y="104.6">pull-up</text>
<text x="305" y="108.8">R3;</text>
<text x="305" y="113">is</text>
<text x="307.8" y="113">bridged.</text>
<text x="309.3" y="108.8">D3</text>
<text x="312.9" y="108.8">blocks</text>
<text x="320.2" y="108.8">cable</text>
<text x="326.5" y="108.8">VCC from</text>
<text x="336.8" y="108.8">the</text>
<text x="341" y="108.8">Gadgeteer</text>
<text x="351.6" y="108.8">+5V</text>
<text x="356.7" y="108.8">rail</text>
<text x="361" y="108.8">when</text>
<text x="366.9" y="108.8">JP10</text>
<text x="305" y="119.7">Logic</text>
<text x="311.2" y="119.7">is</text>
<text x="314" y="119.7">3.3</text>
<text x="318.2" y="119.7">V and</text>
<text x="325.1" y="119.7">the</text>
<text x="329.2" y="119.7">board</text>
<text x="335.8" y="119.7">is</text>
<text x="338.6" y="119.7">NOT 5</text>
<text x="345.7" y="119.7">V tolerant</text>
<text x="356.6" y="119.7">(NO</text>
<text x="305" y="123.9">LOGIC).</text>
<text x="313.1" y="123.9">No</text>
<text x="316.8" y="123.9">hot-plug</text>
<text x="326.7" y="123.9">claim.</text>
<text x="333.6" y="123.9">No</text>
<text x="337.3" y="123.9">pulse</text>
<text x="343.5" y="123.9">stretching</text>
<text x="354.2" y="123.9">on</text>
<text x="357.7" y="123.9">the</text>
<text x="361.8" y="123.9">activity</text>
<text x="305" y="128.1">LEDs.</text>
<text x="305" y="134.8">U1</text>
<text x="308.7" y="134.8">inputs</text>
<text x="315.7" y="134.8">are</text>
<text x="319.9" y="134.8">plain</text>
<text x="325.8" y="134.8">taps</text>
<text x="331" y="134.8">on</text>
<text x="334.5" y="134.8">UART_TX /</text>
<text x="345.9" y="134.8">UART_RX, no</text>
<text x="359.3" y="134.8">series</text>
<text x="366.1" y="134.8">part.</text>
<text x="305" y="139">U2</text>
<text x="305" y="143.2">no-connect.</text>
<text x="308.7" y="139">pin</text>
<text x="312.8" y="139">4</text>
<text x="315.2" y="139">(D2-)</text>
<text x="322.1" y="139">is</text>
<text x="324.9" y="139">used</text>
<text x="330.5" y="139">as</text>
<text x="333.8" y="139">a</text>
<text x="336.1" y="139">channel;</text>
<text x="345.4" y="139">U2</text>
<text x="349.1" y="139">pins</text>
<text x="354.2" y="139">5</text>
<text x="356.5" y="139">and</text>
<text x="361.2" y="139">6</text>
<text x="363.5" y="139">are</text>
<text x="305" y="149.9">No</text>
<text x="308.7" y="149.9">external</text>
<text x="317.5" y="149.9">power</text>
<text x="324.2" y="149.9">input,</text>
<text x="330.7" y="149.9">so</text>
<text x="334.1" y="149.9">the</text>
<text x="338.2" y="149.9">12-24</text>
<text x="345.8" y="149.9">V 5V-source</text>
<text x="359.4" y="149.9">jumper</text>
<text x="367" y="149.9">rule</text>
<text x="305" y="154.1">does</text>
<text x="310.6" y="154.1">not</text>
<text x="314.8" y="154.1">apply.</text>
<text x="305" y="160.8">CERN-OHL-S-2.0</text>
<text x="323.8" y="160.8">|</text>
<text x="326.2" y="160.8">KiCad</text>
<text x="332.8" y="160.8">only</text>
<text x="340.3" y="160.8">black</text>
<text x="346.6" y="160.8">solder</text>
<text x="353.6" y="160.8">mask,</text>
<text x="360.3" y="160.8">white</text>
<text x="305" y="165">silkscreen</text>
<text x="315.7" y="165">|</text>
<text x="318.1" y="165">v01</text>
<text x="322.7" y="165">study,</text>
<text x="329.5" y="165">not</text>
<text x="333.7" y="165">for</text>
<text x="337.5" y="165">fabrication.</text>
</g>
<g font-size="1.8" fill="#a90000">
<text x="45.6" y="56.9">1</text>
<text x="45.6" y="59.4">3</text>
<text x="54.5" y="56.9">2</text>
<text x="54.5" y="59.4">4</text>
<text x="246.3" y="56.9">1</text>
<text x="246.3" y="59.4">3</text>
<text x="255.2" y="56.9">2</text>
<text x="255.2" y="59.4">4</text>
<text x="45.6" y="62">5</text>
<text x="45.6" y="64.5">7</text>
<text x="54.5" y="62">6</text>
<text x="54.5" y="64.5">8</text>
<text x="246.3" y="62">5</text>
<text x="246.3" y="64.5">7</text>
<text x="255.2" y="62">6</text>
<text x="255.2" y="64.5">8</text>
<text x="45.6" y="67.1">9</text>
<text x="53.9" y="67.1">10</text>
<text x="246.3" y="67.1">9</text>
<text x="254.6" y="67.1">10</text>
<text x="36.1" y="154.7">1</text>
<text x="94.5" y="154.7">1</text>
<text x="36.1" y="157.2">2</text>
<text x="36.1" y="159.8">3</text>
<text x="94.5" y="157.2">3</text>
<text x="94.5" y="159.8">4</text>
<text x="36.1" y="162.3">4</text>
<text x="36.1" y="164.8">5</text>
<text x="36.1" y="167.4">6</text>
<text x="94.5" y="162.3">6</text>
<text x="94.5" y="164.8">5</text>
<text x="49.3" y="254.7" transform="rotate(-90 49.3 254.7)">5</text>
<text x="38.7" y="258.8">1</text>
<text x="38.7" y="263.9">3</text>
<text x="59" y="258.8">6</text>
<text x="59" y="263.9">4</text>
</g>
<g font-size="1.1" fill="#006464">
<text x="138.8" y="275.3">LED</text>
<text x="139.4" y="273.7">JP12</text>
<text x="139.5" y="275.3">SUPPLY</text>
<text x="176.9" y="275.3">LED</text>
<text x="177.5" y="273.7">JP11</text>
<text x="177.6" y="275.3">SUPPLY</text>
<text x="134.2" y="278.8">CUT</text>
<text x="137.3" y="278.8">TO</text>
<text x="139.7" y="278.8">DISABLE</text>
<text x="145.4" y="278.8">LED1</text>
<text x="172.3" y="278.8">CUT</text>
<text x="175.4" y="278.8">TO</text>
<text x="177.8" y="278.8">DISABLE</text>
<text x="183.5" y="278.8">LED2</text>
</g>
<g font-size="1.1" fill="#a90000">
<text x="138.7" y="276.3">LED_LED1_DISABLE</text>
<text x="139.5" y="277.1">1</text>
<text x="141.4" y="277.1">2</text>
<text x="176.8" y="276.3">LED_LED2_DISABLE</text>
<text x="177.6" y="277.1">1</text>
<text x="179.5" y="277.1">2</text>
</g>
</svg>
